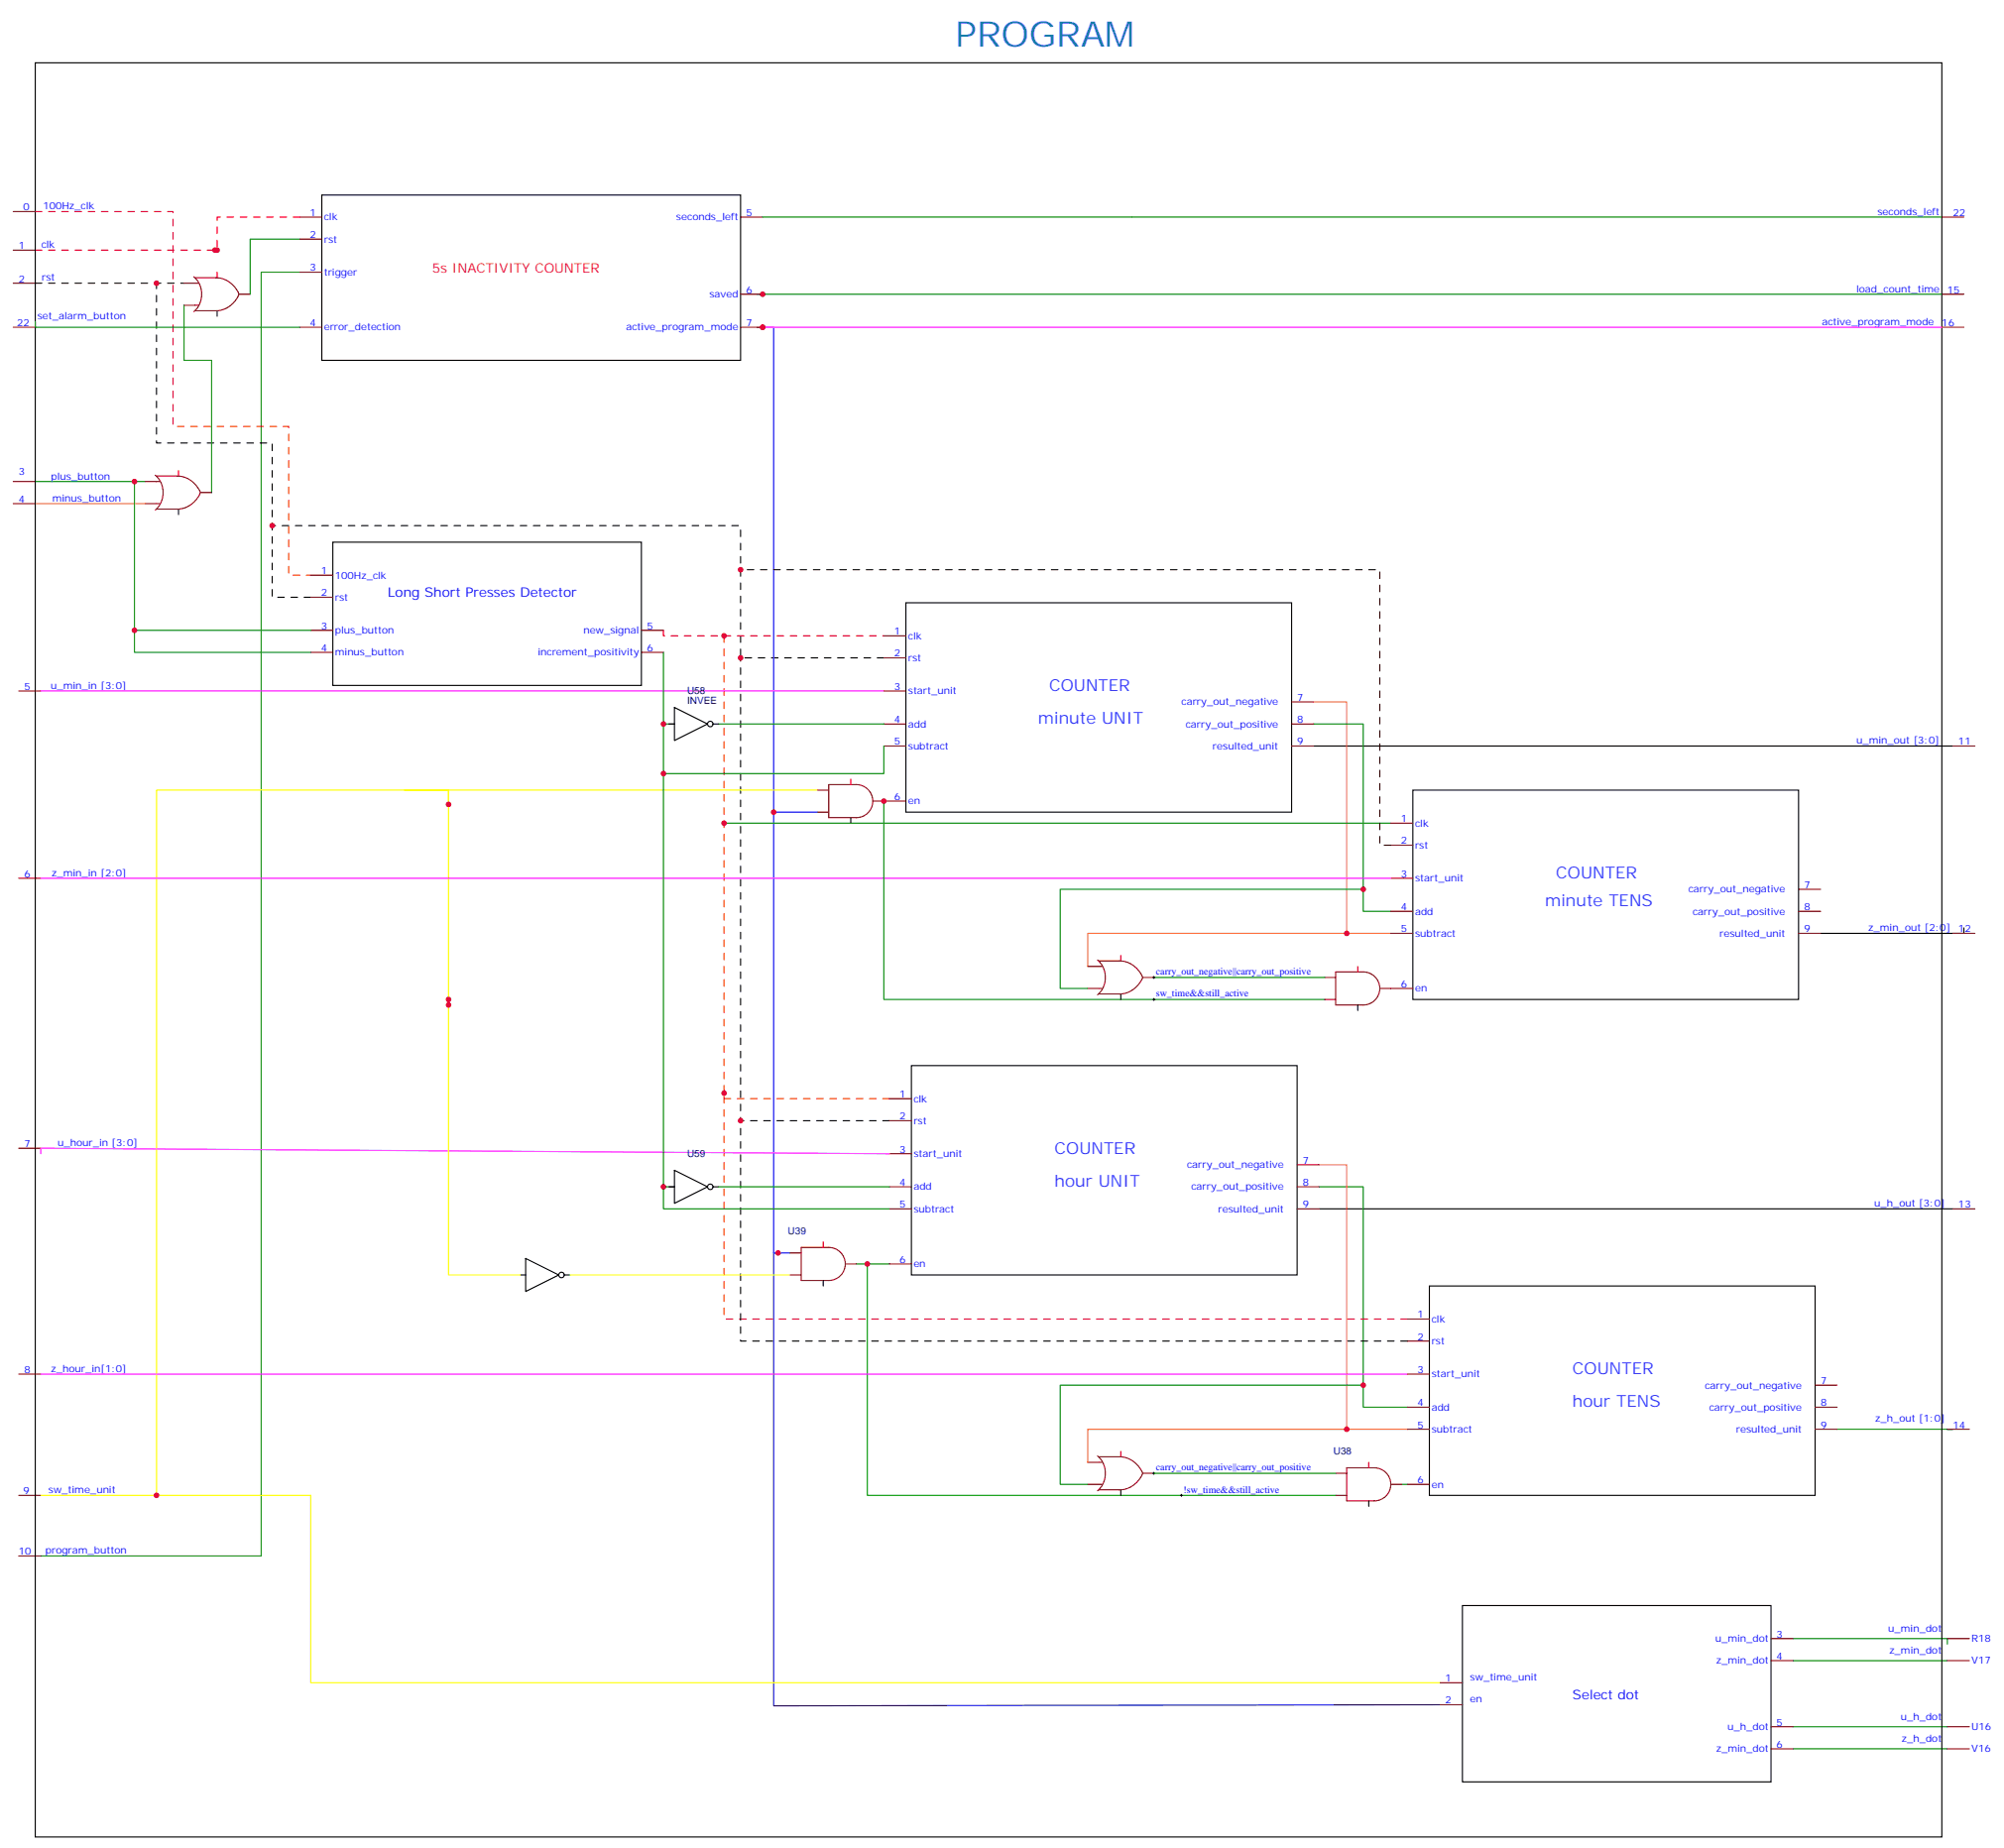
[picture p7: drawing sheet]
<svg xmlns="http://www.w3.org/2000/svg" width="641mm" height="592mm" viewBox="0 0 641 592" stroke-linecap="round" stroke-linejoin="round" font-family="sans-serif">
<g fill="none" stroke="#008700" stroke-width=".35">
<path d="M96 76.6h-15.9v17.6M244.1 69.5h377.5M58.9 97.7v17.7h8.8v42.3M96 87.1h-12.4v411h-70.5M242.4 94.2h379.2M11.3 103v1.8h84.7M11.3 154.2h35.3M43 154.2v47.6h56.5M43 201.8v7h56.5M212.4 208.8v23h3.5M212.4 231.8v15.8h70.5v-8.8M230 231.8h52.9"/>
<path d="M420.5 231.8h15.9v59.9h8.8M212.4 247.6v132.3M282.9 256.5v63.5h141.1M231.8 263.5h213.4M436.4 284.7h-97v31.7h8.8M369.4 312.9h54.6M215.9 379.9h-3.5v7.1h72.3M230 379.9h54.7M422.3 379.9h14.1v70.6h14.1M274.1 404.6h10.6M436.4 443.4h-97v31.8h8.8M588.1 457.6h37h-1.7"/>
<path d="M369.4 471.7h58.2M448.7 475.2h1.8M574 524.6h49.4v1.7M574 531.6h49.4M574 559.9h49.4M574 552.8h49.4"/>
</g>
<g fill="none" stroke="#870000" stroke-width=".35">
<path d="M4.2 67.7h7.1M96 69.5h7M96 76.6h7M237.1 69.5h7M621.6 69.5h7M4.2 90.7h7.1M4.2 80.1h7.1M58.9 90.7h3.5M58.9 97.7h3.5M76.6 94.2h3.5M96 87.1h7M237.1 94.2h7"/>
<path d="M621.6 94.2h7M4.2 104.8h7.1M96 104.8h7M237.1 104.8h7M621.6 104.8h7M4.2 154.2h7.1M46.6 154.2h3.5M64.2 157.7h3.5M4.2 161.2h7.1M46.6 161.2h3.5M99.5 184.1h7M99.5 191.2h7"/>
<path d="M99.5 201.8h7M99.5 208.8h7M205.3 201.8h7.1M205.3 208.8h7.1M282.9 203.6h7.1M282.9 210.6h7.1M6 221.2h7.1M282.9 238.8h7.1M282.9 221.2h7.1M282.9 231.8h7.1M413.5 238.8h7M413.5 231.8h7"/>
<path d="M413.5 224.7h7M625.1 238.8h7.1M261.8 252.9h3.5M261.8 260h3.5M279.4 256.5h10.6M445.2 263.5h7.1M445.2 270.6h7.1M6 281.2h7.1M445.2 298.8h7.1M445.2 281.2h7.1M445.2 291.7h7.1M575.7 298.8h7.1"/>
<path d="M575.7 291.7h7.1M575.7 284.7h7.1M625.1 298.8h7.1M348.2 316.4h3.5M348.2 309.4h3.5M365.8 312.9h3.6M424 312.9h3.6M424 320h3.6M441.7 316.4h10.6M284.7 351.7h7M284.7 358.8h7M6 367.6h7.1"/>
<path d="M284.7 379.9h7M284.7 369.4h7M415.2 379.9h7.1M415.2 372.9h7.1M284.7 387h7M415.2 387h7.1M625.1 387h7.1M252.9 401.1h3.6M252.9 408.2h3.6M270.6 404.6h3.5M284.7 404.6h7M6 439.9h7.1"/>
<path d="M450.5 439.9h7.1M450.5 422.3h7.1M450.5 429.3h7.1M450.5 457.6h7.1M450.5 450.5h7.1M581 457.6h7.1M581 450.5h7.1M581 443.4h7.1M623.4 457.6h7M6 478.7h7.1M348.2 475.2h3.5M348.2 468.1h3.5"/>
<path d="M365.8 471.7h3.6M427.6 478.7h3.5M427.6 471.7h3.5M445.2 475.2h3.5M450.5 475.2h7.1M6 498.1h7.1M461.1 538.7h7M566.9 531.6h7.1M566.9 524.6h7.1M623.4 531.6h7M623.4 524.6h7M461.1 545.7h7"/>
<path d="M566.9 559.9h7.1M566.9 552.8h7.1M623.4 559.9h7M623.4 552.8h7"/>
</g>
<path d="M249.1 401.1h-1.5v145l213.5-.4" fill="none" stroke="#009" stroke-width=".35"/>
<path d="M143.6 257.5v-4.6h-93.5v225.8h49.4v60h361.6M261.8 252.9h-132.3h14.1v68.8M143.6 320v88.2h22.9M182.4 408.2h70.5M13.1 478.7h37" fill="none" stroke="#ff0" stroke-width=".35"/>
<g fill="none" stroke="#000" stroke-width=".35">
<path d="M11.3 20.1h610.3v568h-610.3zM103 62.4h134.1v53h-134.1zM69.5 99.5v1.7M57.1 163v1.7M106.5 173.6h98.8v45.8h-98.8zM290 193h123.5v67h-123.5zM214.1 231.8h1.8M215.9 226.5l10.6 5.3-10.6 5.3zM228.2 231.8h1.8M420.5 238.8h204.6M452.3 252.9h123.4v67.1h-123.4zM272.3 261.8v1.7"/>
<path d="M628.6 297v1.8h-45.8M358.8 318.2v1.8M434.6 321.7v1.8M291.7 341.1h123.5v67.1h-123.5zM214.1 379.9h1.8M215.9 374.6l10.6 5.3-10.6 5.3zM228.2 379.9h1.8M422.3 387h202.8M166.5 408.2h1.8M168.3 402.9l10.6 5.3-10.6 5.3zM180.6 408.2h1.8M263.5 409.9v1.8"/>
<path d="M457.6 411.7h123.4v67h-123.4zM358.8 477v1.7M438.1 480.5v1.7M468.1 514h98.8v56.4h-98.8z"/>
<circle cx="227.4" cy="231.8" r=".88"/>
<circle cx="227.4" cy="379.9" r=".88"/>
<circle cx="179.7" cy="408.2" r=".88"/>
</g>
<path d="M420.5 224.7h10.6v74.1h14.1M422.3 372.9h8.8v84.7h19.4" fill="none" stroke="#f63" stroke-width=".35"/>
<path d="M244.1 104.8h3.5v155.2h14.2M247.6 260v141.1h5.3" fill="none" stroke="#00f" stroke-width=".35"/>
<path d="M277.6 404.6v74.1h150" fill="none" stroke="#090" stroke-width=".35"/>
<path d="M99.5 191.2h-12.4v-49.4h-37v-51.1M282.9 210.6h-45.8v-42.3h-150M284.7 358.8h-47.6v-148.2M450.5 429.3h-213.4v-70.5" fill="none" stroke="#000" stroke-width=".35" stroke-dasharray="2.1 2.1"/>
<path d="M11.3 67.7h44.1v68.8h37v47.6h7.1M96 69.5h-26.5v10.6h-.7M212.4 201.8v1.8h70.5M284.7 351.7h-52.9v-148.1M450.5 422.3h-218.7v-72.3" fill="none" stroke="#f00" stroke-width=".35" stroke-dasharray="2.1 2.1"/>
<path d="M11.3 90.7h47.6M445.2 270.6h-3.5v-88.2h-204.6" fill="none" stroke="#300" stroke-width=".35" stroke-dasharray="2.1 2.1"/>
<path d="M69.5 87.1v1.8M57.1 150.6v1.8M272.3 249.4v1.8M358.8 305.9v1.7M434.6 309.4v1.7M263.5 397.6v1.7M358.8 464.6v1.8M438.1 468.1v1.8" fill="none" stroke="#f00" stroke-width=".35"/>
<g fill="none" stroke="#a10000" stroke-width=".35">
<path d="M62 88.6a7.4 7.4 0 0 1 0 11.2M62.4 88.9h6.7a8.2 8.2 0 0 1 7.4 5.3 8.2 8.2 0 0 1-7.4 5.3h-6.7M62.4 97.7h1.1M62.4 90.7h1.1M49.7 152.1a7.4 7.4 0 0 1 0 11.2M50.1 152.4h6.7a8.2 8.2 0 0 1 7.3 5.3 8.2 8.2 0 0 1-7.3 5.3h-6.7M50.1 154.2h1.1M50.1 161.2h1.1M265.3 251.2h8.8a5.3 5.3 0 0 1 5.3 5.3 5.3 5.3 0 0 1-5.3 5.3h-8.8zM351.3 307.3a7.4 7.4 0 0 1 0 11.2M351.7 307.6h6.7a8.2 8.2 0 0 1 7.3 5.3l-.2 .7M351.7 316.4h1.1"/>
<path d="M351.7 309.4h1.1M365.5 313.6a8.2 8.2 0 0 1-7.1 4.6h-6.7M427.6 311.1h8.8a5.3 5.3 0 0 1 5.3 5.3 5.3 5.3 0 0 1-5.3 5.3h-8.8zM256.5 399.3h8.8a5.3 5.3 0 0 1 5.3 5.3 5.3 5.3 0 0 1-5.3 5.3h-8.8zM351.3 466.1a7.4 7.4 0 0 1 0 11.1M351.7 466.4h6.7a8.2 8.2 0 0 1 7.3 5.3 8.2 8.2 0 0 1-7.3 5.3h-6.7M351.7 475.2h1.1M351.7 468.1h1.1M431.1 469.9h8.8a5.3 5.3 0 0 1 5.3 5.3 5.3 5.3 0 0 1-5.3 5.3h-8.8z"/>
</g>
<path d="M11.3 80.1h58.2" fill="none" stroke="#f03" stroke-width=".35" stroke-dasharray="2.1 2.1"/>
<path d="M11.3 161.2h35.3" fill="none" stroke="#f90" stroke-width=".35"/>
<path d="M242.4 104.8h379.2M13.1 221.2h269.8M13.1 281.2h432.1M13.1 369.4v-1.8l271.6 1.8M13.1 439.9h437.4" fill="none" stroke="#f0f" stroke-width=".35"/>
<path d="M431.1 298.8h-82.9v10.6M431.1 457.6h-82.9v10.5" fill="none" stroke="#f60" stroke-width=".35"/>
<path d="M369 312.9h.7M369 320h.7M369.4 312.6v.7M369.4 319.6v.7M369 471.7h.7M369.4 471.3v.7M377.8 478.7h.7M378.2 478.4v.7" fill="none" stroke="#000" stroke-width=".32"/>
<g fill="#c00">
<circle cx="249.1" cy="401.1" r=".88"/>
<circle cx="237.1" cy="210.6" r=".88"/>
<circle cx="87.1" cy="168.3" r=".88"/>
<circle cx="231.8" cy="350" r=".88"/>
<circle cx="231.8" cy="203.6" r=".88"/>
<circle cx="50.1" cy="90.7" r=".88"/>
<circle cx="50.1" cy="478.7" r=".88"/>
<circle cx="237.1" cy="358.8" r=".88"/>
<circle cx="231.8" cy="263.5" r=".88"/>
<circle cx="212.4" cy="231.8" r=".88"/>
<circle cx="212.4" cy="247.6" r=".88"/>
<circle cx="212.4" cy="379.9" r=".88"/>
<circle cx="43" cy="154.2" r=".88"/>
<circle cx="247.7" cy="260" r=".88"/>
<circle cx="282.9" cy="256.5" r=".88"/>
<circle cx="436.4" cy="284.7" r=".88"/>
<circle cx="431.1" cy="298.8" r=".88"/>
<circle cx="237.1" cy="182.4" r=".88"/>
<circle cx="244.1" cy="94.2" r=".88"/>
<circle cx="244.1" cy="104.8" r=".88"/>
<circle cx="436.4" cy="443.4" r=".88"/>
<circle cx="431.1" cy="457.6" r=".88"/>
<circle cx="68.8" cy="80.1" r=".88"/>
<circle cx="69.5" cy="80.1" r=".88"/>
<circle cx="143.6" cy="321.7" r=".88"/>
<circle cx="143.6" cy="257.5" r=".88"/>
<circle cx="143.6" cy="320" r=".88"/>
<circle cx="43" cy="201.8" r=".88"/>
<circle cx="277.6" cy="404.6" r=".88"/>
</g>
<text font-size="11.3" fill="#09f" x="305.9" y="14.8">PROGRAM</text>
<g font-size="5.3" fill="#06f">
<text x="335.8" y="221.2">COUNTER</text>
<text x="332.3" y="231.8">minute UNIT</text>
<text x="498.1" y="281.2">COUNTER</text>
<text x="494.6" y="290">minute TENS</text>
<text x="337.6" y="369.4">COUNTER</text>
<text x="337.6" y="379.9">hour UNIT</text>
<text x="503.4" y="439.9">COUNTER</text>
<text x="503.4" y="450.5">hour TENS</text>
</g>
<text font-size="4.2" fill="#f03" x="138.3" y="87.1">5s INACTIVITY COUNTER</text>
<g font-size="4.2" fill="#00f">
<text x="124.2" y="191.2">Long Short Presses Detector</text>
<text x="503.4" y="544">Select dot</text>
</g>
<g font-size="3.2" fill="#00f">
<text x="7.5" y="67.4">0</text>
<text x="13.8" y="67">100Hz_clk</text>
<text x="99.2" y="69.1">1</text>
<text x="103.7" y="70.6">clk</text>
<text x="216.5" y="70.6">seconds_left</text>
<text x="238.8" y="69.1">5</text>
<text x="601" y="68.8">seconds_left</text>
<text x="625.1" y="69.1">22</text>
<text x="99.2" y="76.2">2</text>
<text x="103.7" y="77.6">rst</text>
<text x="6" y="79.7">1</text>
<text x="13.2" y="79.4">clk</text>
<text x="13.4" y="90">rst</text>
<text x="99.2" y="86.8">3</text>
<text x="103.7" y="88.2">trigger</text>
<text x="6" y="90.3">2</text>
<text x="227.1" y="95.2">saved</text>
<text x="238.8" y="93.8">6</text>
<text x="594.2" y="93.5">load_count_time</text>
<text x="623.4" y="93.8">15</text>
<text x="5.5" y="104.4">22</text>
<text x="12" y="102.3">set_alarm_button</text>
<text x="99.2" y="104.4">4</text>
<text x="103.7" y="105.8">error_detection</text>
<text x="200.4" y="105.8">active_program_mode</text>
<text x="238.8" y="104.4">7</text>
<text x="583.2" y="104.1">active_program_mode</text>
<text x="621.6" y="104.4">16</text>
<text x="6" y="152">3</text>
<text x="16.3" y="153.5">plus_button</text>
<text x="6" y="160.9">4</text>
<text x="16.8" y="160.5">minus_button</text>
<text x="102.8" y="183.8">1</text>
<text x="107.2" y="185.2">100Hz_clk</text>
<text x="102.8" y="190.9">2</text>
<text x="107.2" y="192.3">rst</text>
<text x="102.8" y="201.4">3</text>
<text x="107.2" y="202.8">plus_button</text>
<text x="186.8" y="202.8">new_signal</text>
<text x="207.1" y="201.4">5</text>
<text x="286.2" y="203.2">1</text>
<text x="102.8" y="208.5">4</text>
<text x="107.2" y="209.9">minus_button</text>
<text x="172.2" y="209.9">increment_positivity</text>
<text x="207.1" y="208.5">6</text>
<text x="290.7" y="204.6">clk</text>
<text x="286.2" y="210.3">2</text>
<text x="290.7" y="211.7">rst</text>
<text x="7.8" y="220.8">5</text>
<text x="16.2" y="220.5">u_min_in [3:0]</text>
<text x="286.2" y="220.8">3</text>
<text x="290.7" y="222.2">start_unit</text>
<text x="378.2" y="225.8">carry_out_negative</text>
<text x="415.2" y="224.4">7</text>
<text x="286.2" y="231.4">4</text>
<text x="290.7" y="232.8">add</text>
<text x="379.6" y="232.8">carry_out_positive</text>
<text x="415.2" y="231.4">8</text>
<text x="286.2" y="238.5">5</text>
<text x="290.7" y="239.9">subtract</text>
<text x="388.2" y="239.9">resulted_unit</text>
<text x="415.2" y="238.5">9</text>
<text x="594.2" y="238.1">u_min_out [3:0]</text>
<text x="626.9" y="238.5">11</text>
<text x="286.2" y="256.1">6</text>
<text x="290.7" y="257.5">en</text>
<text x="448.5" y="263.2">1</text>
<text x="453" y="264.6">clk</text>
<text x="448.5" y="270.2">2</text>
<text x="453" y="271.6">rst</text>
<text x="7.8" y="280.8">6</text>
<text x="16.6" y="280.5">z_min_in [2:0]</text>
<text x="448.5" y="280.8">3</text>
<text x="453" y="282.2">start_unit</text>
<text x="540.5" y="285.7">carry_out_negative</text>
<text x="577.5" y="284.3">7</text>
<text x="448.5" y="291.4">4</text>
<text x="453" y="292.8">add</text>
<text x="541.8" y="292.8">carry_out_positive</text>
<text x="577.5" y="291.4">8</text>
<text x="448.5" y="298.4">5</text>
<text x="453" y="299.9">subtract</text>
<text x="550.5" y="299.9">resulted_unit</text>
<text x="577.5" y="298.4">9</text>
<text x="598.1" y="298.1">z_min_out [2:0]</text>
<text x="626.9" y="298.4">12</text>
<text x="370.1" y="312">carry_out_negative||carry_out_positive</text>
<text x="448.5" y="316.1">6</text>
<text x="453" y="317.5">en</text>
<text x="370.1" y="319.1">sw_time&amp;&amp;still_active</text>
<text x="288" y="351.4">1</text>
<text x="292.5" y="352.8">clk</text>
<text x="288" y="358.4">2</text>
<text x="292.5" y="359.8">rst</text>
<text x="7.8" y="367.2">7</text>
<text x="18.4" y="366.9">u_hour_in [3:0]</text>
<text x="288" y="369">3</text>
<text x="292.5" y="370.4">start_unit</text>
<text x="380" y="373.9">carry_out_negative</text>
<text x="417" y="372.5">7</text>
<text x="288" y="379.6">4</text>
<text x="292.5" y="381">add</text>
<text x="381.3" y="381">carry_out_positive</text>
<text x="417" y="379.6">8</text>
<text x="288" y="386.6">5</text>
<text x="292.5" y="388.1">subtract</text>
<text x="389.9" y="388.1">resulted_unit</text>
<text x="417" y="386.6">9</text>
<text x="600" y="386.3">u_h_out [3:0]</text>
<text x="626.9" y="386.6">13</text>
<text x="288" y="404.3">6</text>
<text x="292.5" y="405.7">en</text>
<text x="453.8" y="421.9">1</text>
<text x="458.3" y="423.3">clk</text>
<text x="453.8" y="429">2</text>
<text x="458.3" y="430.4">rst</text>
<text x="7.8" y="439.6">8</text>
<text x="16.3" y="439.2">z_hour_in[1:0]</text>
<text x="453.8" y="439.6">3</text>
<text x="458.3" y="441">start_unit</text>
<text x="582.8" y="443.1">7</text>
<text x="545.8" y="444.5">carry_out_negative</text>
<text x="453.8" y="450.1">4</text>
<text x="458.3" y="451.6">add</text>
<text x="547.1" y="451.6">carry_out_positive</text>
<text x="582.8" y="450.1">8</text>
<text x="600.3" y="455.1">z_h_out [1:0]</text>
<text x="453.8" y="457.2">5</text>
<text x="458.3" y="458.6">subtract</text>
<text x="555.8" y="458.6">resulted_unit</text>
<text x="582.8" y="457.2">9</text>
<text x="625.1" y="457.2">14</text>
<text x="370.1" y="470.8">carry_out_negative||carry_out_positive</text>
<text x="7.5" y="478.4">9</text>
<text x="15.5" y="478">sw_time_unit</text>
<text x="378.9" y="477.8">!sw_time&amp;&amp;still_active</text>
<text x="453.8" y="474.8">6</text>
<text x="458.3" y="476.2">en</text>
<text x="6" y="497.8">10</text>
<text x="14.6" y="497.4">program_button</text>
<text x="549.1" y="525.6">u_min_dot</text>
<text x="568.7" y="524.2">3</text>
<text x="604.4" y="522.5">u_min_dot</text>
<text x="631.1" y="525.6">R18</text>
<text x="549.4" y="532.7">z_min_dot</text>
<text x="568.7" y="531.3">4</text>
<text x="604.8" y="529.5">z_min_dot</text>
<text x="631.1" y="532.7">V17</text>
<text x="462.6" y="538.3">1</text>
<text x="470.6" y="538">sw_time_unit</text>
<text x="462.6" y="545.4">2</text>
<text x="470.6" y="545">en</text>
<text x="608.4" y="550.7">u_h_dot</text>
<text x="553" y="553.9">u_h_dot</text>
<text x="568.7" y="552.4">5</text>
<text x="608.7" y="557.7">z_h_dot</text>
<text x="631.1" y="553.9">U16</text>
<text x="549.4" y="560.9">z_min_dot</text>
<text x="568.7" y="559.5">6</text>
<text x="631.1" y="560.9">V16</text>
</g>
<g font-size="3.2" fill="#000080">
<text x="220" y="225.4">INVEE</text>
<text x="220" y="222.2">U58</text>
<text x="220" y="370.5">U59</text>
<text x="252.2" y="395.1">U39</text>
<text x="426.9" y="465.7">U38</text>
</g>
</svg>
